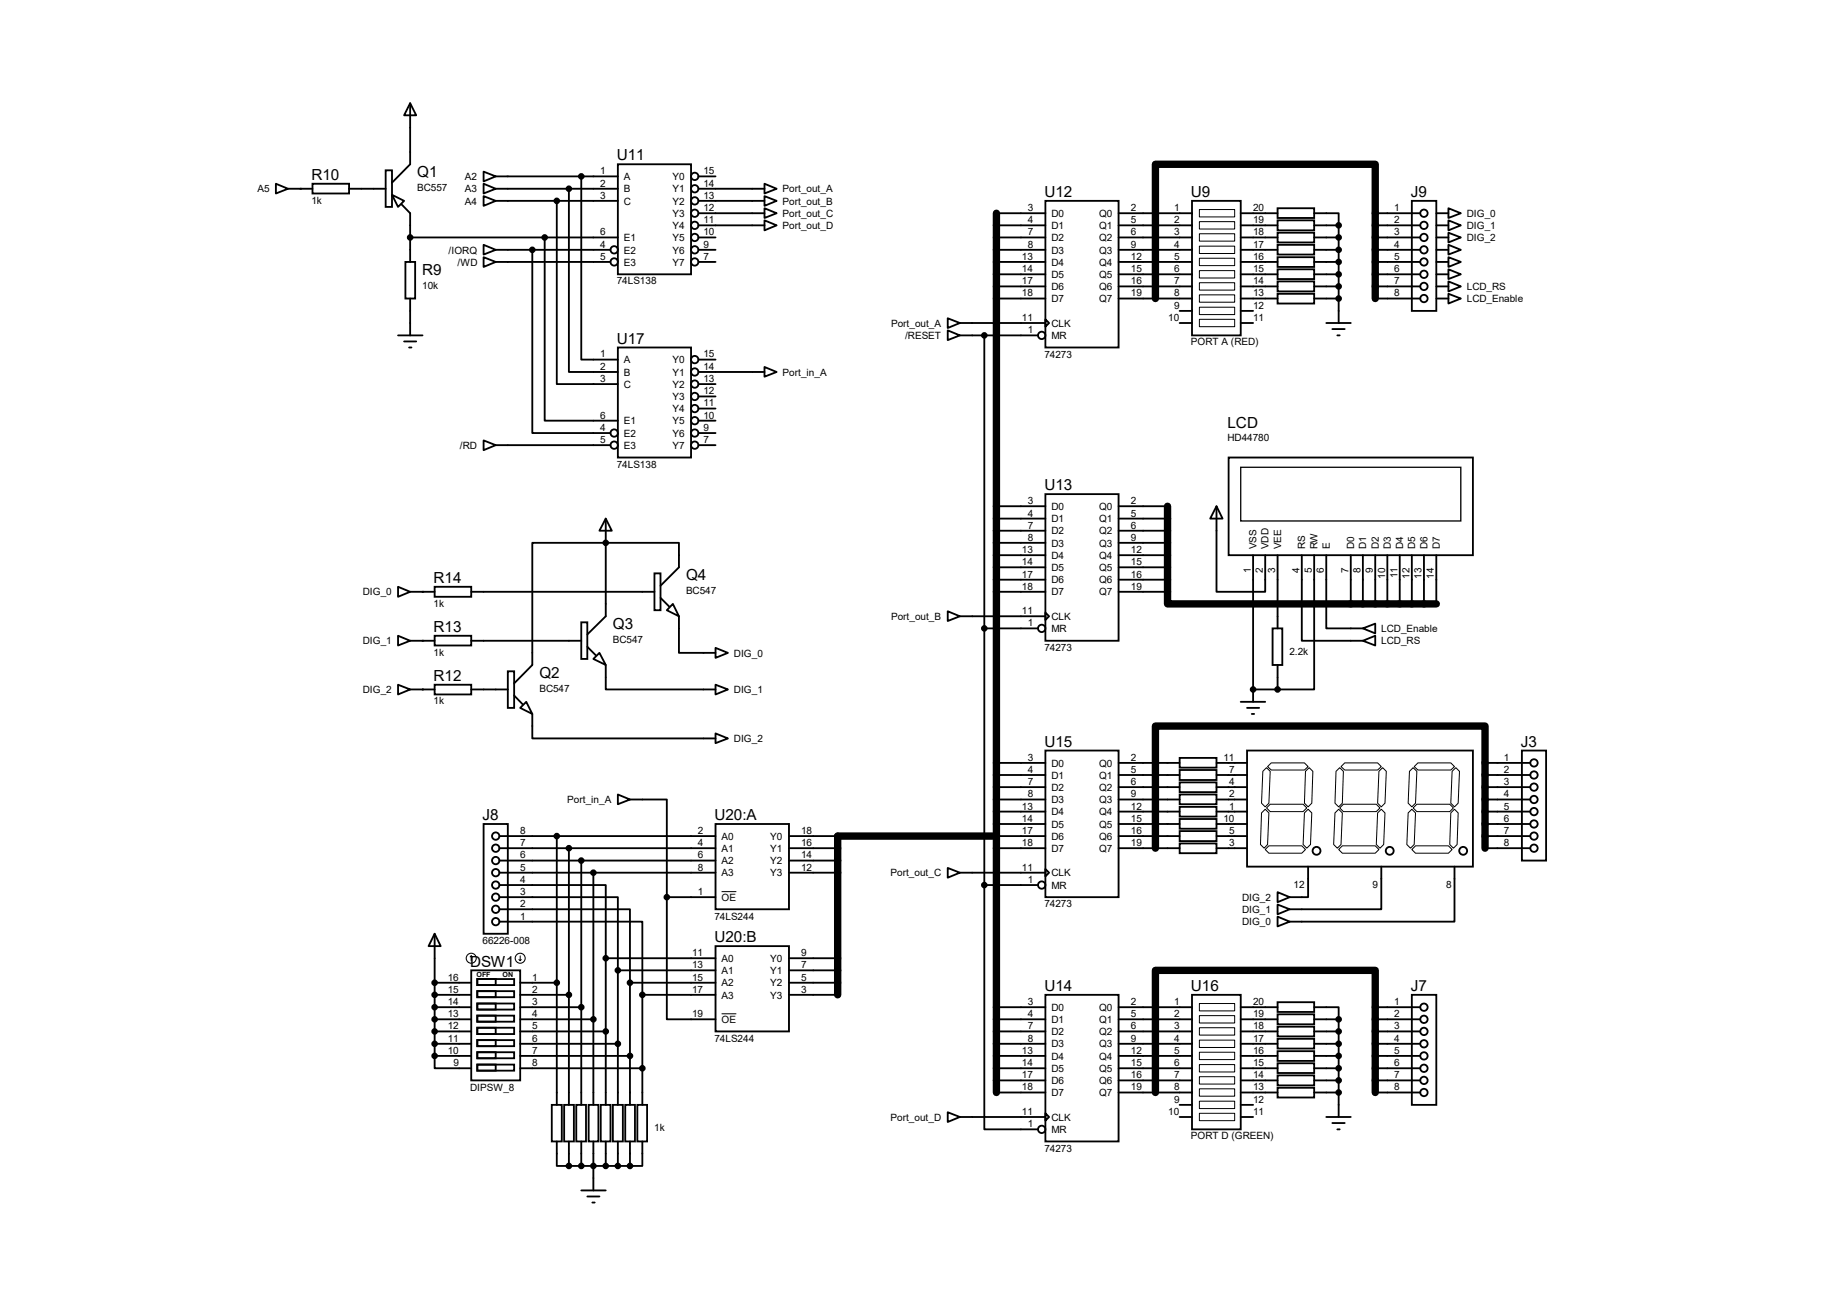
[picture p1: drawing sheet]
<svg xmlns="http://www.w3.org/2000/svg" width="297mm" height="210mm" viewBox="0 0 297 210" stroke-linecap="round" stroke-linejoin="round" font-family="sans-serif">
<path d="M160.2 34.3v141.4M185.8 48v-21.6h35.3v21.6M187.7 81.4v15.7h43.3M160.2 134.5h-25.5v25.5M185.8 136.4v-19.6h53v19.6M185.8 175.7v-19.7h35.3v19.7" fill="none" stroke="#000" stroke-width="1.2"/>
<g fill="none" stroke="#000" stroke-width=".3">
<path d="M66 16.6l.9 1.9h-1.9zM66 16.6v9.8l-3 3M44.4 29.5l1.9 .9-1.9 .7zM46.3 30.4h3.9M48.3 30.4h.1M50.2 29.5h5.9v1.6h-5.9zM56.1 30.4h5.9M62 27.4h1v5.9h-1zM63 31.3l2 1-1 1zM64.6 32.9l1.4 1.4v7.8M66 38.2h33.4M77.8 27.6l1.9 .8-1.9 .8z"/>
<path d="M77.8 29.5l1.9 .9-1.9 .7zM77.8 31.5l1.9 .8-1.9 .8zM77.8 39.4l1.9 .8-1.9 .7zM79.7 28.4h19.7M79.7 30.4h19.7M79.7 32.3h19.7M87.6 38.2v29.4h11.8M89.5 32.3v29.5h9.9M91.5 30.4v29.4h7.9M93.5 28.4v29.4h5.9M99.4 26.4h11.7v17.7h-11.7zM112.3 28.4h2.8"/>
<path d="M112.3 30.4h10.6M112.3 32.3h10.6M112.3 34.3h10.6M112.3 36.2h10.6M112.3 38.2h2.8M122.9 29.5l2 .9-2 .7zM122.9 31.5l2 .8-2 .8zM122.9 33.5l2 .8-2 .8zM122.9 35.4l2 .8-2 .8zM160.2 34.3h7.9M160.2 36.2h7.9M160.2 38.2h7.9"/>
<path d="M168.1 32.3h11.8v23.6h-11.8zM179.9 34.3h11.8M179.9 36.2h11.8M179.9 38.2h11.8M191.7 32.3h7.8v21.6h-7.8zM199.5 34.3h5.9M199.5 36.2h5.9M199.5 38.2h5.9M205.4 39.4h5.9v1.5h-5.9zM205.4 37.4h5.9v1.6h-5.9zM205.4 35.4h5.9v1.6h-5.9zM205.4 33.5h5.9v1.6h-5.9z"/>
<path d="M211.3 34.3h4v1.9M211.3 36.2h4M211.3 38.2h4M215.3 36.2v15.7M221.1 34.3h7.3M221.1 36.2h7.3M221.1 38.2h7.3M227 32.3h4v17.7h-4zM231 34.3h1.9M231 36.2h1.9M231 38.2h1.9M232.9 33.5l2 .8-2 .8z"/>
<path d="M232.9 35.4l2 .8-2 .8zM232.9 37.4l2 .8-2 .8zM232.9 39.4l2 .8-2 .7zM64 53.9h3.9M65 54.9h1.9M65.2 42.1h1.6v5.9h-1.6zM65.8 55.9h.4M66 48v5.9M77.8 41.4l1.9 .7-1.9 .8zM79.7 42.1h18.5M79.7 40.2h18.5M85.6 40.2v29.4h12.6"/>
<path d="M99.4 55.9h11.7v17.7h-11.7zM112.3 42.1h2.8M112.3 59.8h10.6M112.3 40.2h2.8M112.3 57.8h2.8M122.9 59l2 .8-2 .8zM152.4 53.1l1.9 .8-1.9 .8zM152.4 51.2l1.9 .7-1.9 .8zM154.3 53.9h12.6M154.3 51.9h13.8M158.3 53.9v88.4M160.2 42.1h7.9"/>
<path d="M160.2 40.2h7.9M160.2 44.1h7.9M160.2 46.1h7.9M160.2 48h7.9M168.1 51.4l.6 .5-.6 .6zM179.9 42.1h11.8M179.9 40.2h11.8M179.9 44.1h11.8M179.9 46.1h11.8M179.9 48h11.8M189.7 51.9h2M189.7 50h2"/>
<path d="M199.5 42.1h5.9M199.5 40.2h5.9M199.5 44.1h5.9M199.5 46.1h5.9M199.5 48h5.9M199.5 51.9h2M199.5 50h2M205.4 47.2h5.9v1.6h-5.9zM205.4 45.3h5.9v1.6h-5.9zM205.4 43.3h5.9v1.6h-5.9zM205.4 41.4h5.9v1.5h-5.9zM211.3 42.1h4"/>
<path d="M211.3 40.2h4M211.3 44.1h4M211.3 46.1h4M211.3 48h4M213.3 51.9h3.9M214.2 52.9h2M215.1 53.9h.3M221.1 42.1h7.3M221.1 40.2h7.3M221.1 44.1h7.3M221.1 46.1h7.3M221.1 48h7.3"/>
<path d="M231 42.1h1.9M231 40.2h1.9M231 44.1h1.9M231 46.1h1.9M231 48h1.9M232.9 43.3l2 .8-2 .8zM232.9 41.4l2 .7-2 .8zM232.9 45.3l2 .8-2 .8zM232.9 47.2l2 .8-2 .8zM77.8 70.8l1.9 .8-1.9 .8zM79.7 71.6h18.5M112.3 71.6h2.8"/>
<path d="M112.3 61.8h2.8M112.3 67.6h2.8M112.3 69.6h2.8M112.3 63.8h2.8M112.3 65.7h2.8M168.1 79.5h11.8v23.5h-11.8zM197.6 73.6h39.3v15.7h-39.3zM64 94.4l2 .8-2 .8zM66 95.2h3.9M67.9 95.2h.1M69.9 94.4h5.9v1.6h-5.9zM75.8 95.2h29.4"/>
<path d="M97.4 83.4l1 1.9h-2zM97.4 87.3h-11.8v19.6l-2.9 3M97.4 87.3h11.8v3.9l-3 3M97.4 87.3h.1M97.4 83.4v15.7l-3 2.9M105.2 92.2h1v5.9h-1zM106.2 96.1l1.4 1.4M108.2 97.1l1 2-2-1zM109.2 99.1v5.9h5.9M152.4 98.3l1.9 .8-1.9 .8zM154.3 99.1h13.8M160.2 81.4h7.9"/>
<path d="M160.2 83.4h7.9M160.2 85.3h7.9M160.2 87.3h7.9M160.2 89.3h7.9M160.2 91.2h7.9M160.2 93.2h7.9M160.2 95.2h7.9M168.1 98.5l.6 .6-.6 .6zM179.9 81.4h7.8M179.9 83.4h7.8M179.9 85.3h7.8M179.9 87.3h7.8"/>
<path d="M179.9 89.3h7.8M179.9 91.2h7.8M179.9 93.2h7.8M179.9 95.2h7.8M195.6 81.4l1 2h-2zM195.6 81.4v13.8h7.9v-5.9M201.5 89.3v23.6M205.4 89.3v11.7M209.3 89.3v13.7h9.9M211.3 89.3v21.6h-5.9M213.3 89.3v11.7h5.9M217.2 89.3v7.8"/>
<path d="M219.2 89.3v7.8M221.1 89.3v7.8M223.1 89.3v7.8M225.1 89.3v7.8M227 89.3v7.8M229 89.3v7.8M231 89.3v7.8M64 102.2l2 .8-2 .8zM64 110.1l2 .8-2 .8zM66 110.9h3.9M66 103h3.9M67.9 103h.1"/>
<path d="M67.9 110.9h.1M69.9 110.1h5.9v1.6h-5.9zM69.9 102.2h5.9v1.6h-5.9zM75.8 110.9h5.9M75.8 103h17.7M81.7 107.9h1v5.9h-1zM82.7 111.8l1.3 1.4M83.7 113.8l.9-.9 1 1.9zM85.6 114.8v3.9h29.5M93.5 100.1h.9v5.9h-.9zM94.4 104l1.4 1.4M96.4 105l1 1.9-2-.9z"/>
<path d="M97.4 106.9v4h17.7M115.1 104.2l2 .8-2 .8zM115.1 110.1l2 .8-2 .8zM115.1 117.9l2 .8-2 .8zM158.3 101h8.6M199.5 112.9h4M200.5 113.8h2M201.3 114.8h.4M201.5 110.9h.1M201.5 110.9h3.9M204.6 101h1.6v5.9h-1.6zM205.4 106.9v4"/>
<path d="M219.2 103l1.9-.8v1.6zM219.2 101l1.9-.7v1.6zM77.8 132.5h3.9v17.7h-3.9zM80.3 134.5h34.8M80.3 136.4h34.8M80.3 138.4h34.8M89.5 134.5v43.2M91.5 136.4v41.3M93.5 138.4v39.3M99.4 127.8l1.9 .8-1.9 .7zM101.3 128.6h5.9v15.7M115.1 132.5h11.8v13.7h-11.8z"/>
<path d="M126.9 134.5h7.8M126.9 136.4h7.8M126.9 138.4h7.8M152.4 139.6l1.9 .7-1.9 .8zM160.2 122.7h7.9M160.2 124.6h7.9M160.2 126.6h7.9M160.2 128.6h7.9M160.2 130.5h7.9M160.2 132.5h7.9M160.2 134.5h7.9M160.2 136.4h7.9"/>
<path d="M168.1 120.7h11.8v23.6h-11.8zM168.1 139.7l.6 .6-.6 .6zM179.9 122.7h9.8M179.9 124.6h9.8M179.9 126.6h9.8M179.9 128.6h9.8M179.9 130.5h9.8M179.9 132.5h9.8M179.9 134.5h9.8M179.9 136.4h9.8M189.7 121.9h5.9v1.5h-5.9zM189.7 123.8h5.9v1.6h-5.9z"/>
<path d="M189.7 125.8h5.9v1.6h-5.9zM189.7 127.8h5.9v1.5h-5.9zM189.7 129.8h5.9v1.5h-5.9zM189.7 131.7h5.9v1.6h-5.9zM189.7 133.6h5.9v1.7h-5.9zM189.7 135.6h5.9v1.6h-5.9zM195.6 122.7h4.9M195.6 124.6h4.9M195.6 126.6h4.9M195.6 128.6h4.9M195.6 130.5h4.9M195.6 132.5h4.9"/>
<path d="M195.6 134.5h4.9M195.6 136.4h4.9M200.5 120.7h36.4v18.7h-36.4zM210.4 139.4v4.9h-3M222.1 139.4v6.8h-14.7M233.9 139.4v8.8h-26.5M238.8 122.7h7.3M238.8 124.6h7.3M238.8 126.6h7.3M238.8 128.6h7.3M238.8 130.5h7.3M238.8 132.5h7.3"/>
<path d="M238.8 134.5h7.3M238.8 136.4h7.3M244.7 120.7h3.9v17.7h-3.9zM69.9 150.2l1 1.9h-2zM69.9 160h5.9M69.9 158h5.9M69.9 150.2v19.6M75.8 156h7.9v17.7h-7.9zM76.8 157.4h5.9v1h-5.9zM76.8 157.4h2.9v1h-2.9zM76.8 159.4h5.9v1h-5.9zM76.8 159.4h2.9v1h-2.9z"/>
<path d="M80.3 142.3h17.1v11.8M80.3 144.3h19.1v11.7M80.3 146.2h21v11.8M80.3 148.2h23v11.8M80.3 140.3h34.8M83.7 160h7.8M83.7 158h5.8M95.4 140.3v37.4M97.4 154.1v23.6M97.4 154.1h17.7M99.4 156h15.7M99.4 156v21.7"/>
<path d="M101.3 158h13.8M101.3 158v19.7M103.3 160h11.8M103.3 160v17.7M107.2 144.3v19.6h7.9M107.2 144.3h7.9M115.1 152.1h11.8v13.8h-11.8zM126.9 140.3h7.8M126.9 160h7.8M126.9 154.1h7.8M126.9 156h7.8M126.9 158h7.8"/>
<path d="M154.3 140.3h13.8M158.3 142.3v39.3h8.6M158.3 142.3h8.6M168.1 160h11.8v23.6h-11.8zM191.7 160h7.8v21.6h-7.8zM205.4 143.5l2 .8-2 .8zM205.4 147.4l2 .8-2 .8zM205.4 145.5l2 .7-2 .8zM227 160h4v17.7h-4zM69.9 169.8v2h5.9M69.9 169.8h5.9M69.9 163.9h5.9"/>
<path d="M69.9 165.9h5.9M69.9 167.9h5.9M69.9 162h5.9M76.8 161.4h5.9v.9h-5.9zM76.8 161.4h2.9v.9h-2.9zM76.8 163.3h5.9v1h-5.9zM76.8 163.3h2.9v1h-2.9zM76.8 165.3h5.9v1h-5.9zM76.8 165.3h2.9v1h-2.9zM76.8 167.3h5.9v.9h-5.9zM76.8 167.3h2.9v.9h-2.9zM76.8 169.2h5.9v1h-5.9z"/>
<path d="M76.8 169.2h2.9v1h-2.9zM76.8 171.2h5.9v1h-5.9zM76.8 171.2h2.9v1h-2.9zM83.7 169.8h17.6M83.7 163.9h11.7M83.7 165.9h13.7M83.7 167.9h15.7M83.7 171.8h19.6M83.7 162h9.8M88.7 177.7h1.6v5.9h-1.6zM90.7 177.7h1.6v5.9h-1.6zM92.7 177.7h1.5v5.9h-1.5z"/>
<path d="M94.7 177.7h1.5v5.9h-1.5zM96.6 177.7h1.6v5.9h-1.6zM98.6 177.7h1.6v5.9h-1.6zM100.5 177.7h1.6v5.9h-1.6zM102.5 177.7h1.6v5.9h-1.6zM152.4 178.9l1.9 .7-1.9 .8zM154.3 179.6h13.8M160.2 169.8h7.9M160.2 163.9h7.9M160.2 165.9h7.9M160.2 167.9h7.9M160.2 171.8h7.9"/>
<path d="M160.2 173.7h7.9M160.2 175.7h7.9M160.2 162h7.9M168.1 179l.6 .6-.6 .6zM179.9 169.8h11.8M179.9 163.9h11.8M179.9 165.9h11.8M179.9 167.9h11.8M179.9 171.8h11.8M179.9 173.7h11.8M179.9 175.7h11.8M179.9 162h11.8"/>
<path d="M189.7 179.6h2M189.7 177.7h2M199.5 179.6h2M199.5 169.8h5.9M199.5 163.9h5.9M199.5 165.9h5.9M199.5 167.9h5.9M199.5 171.8h5.9M199.5 173.7h5.9M199.5 175.7h5.9M199.5 162h5.9M199.5 177.7h2"/>
<path d="M205.4 174.9h5.9v1.6h-5.9zM205.4 172.9h5.9v1.6h-5.9zM205.4 171h5.9v1.6h-5.9zM205.4 169h5.9v1.6h-5.9zM205.4 167h5.9v1.6h-5.9zM205.4 165.1h5.9v1.6h-5.9zM205.4 163.1h5.9v1.6h-5.9zM205.4 161.2h5.9v1.5h-5.9zM211.3 162h4v1.9M211.3 169.8h4M211.3 163.9h4M211.3 165.9h4"/>
<path d="M211.3 167.9h4M211.3 171.8h4M211.3 173.7h4M211.3 175.7h4M213.3 179.6h3.9M215.3 163.9v15.7M221.1 169.8h7.3M221.1 163.9h7.3M221.1 165.9h7.3M221.1 167.9h7.3M221.1 171.8h7.3M221.1 173.7h7.3"/>
<path d="M221.1 175.7h7.3M221.1 162h7.3M89.5 183.6v3.9h2M91.5 187.5h9.8M91.5 183.6v3.9M93.5 183.6v3.9M93.5 191.4h3.9M94.4 192.4h2M95.2 193.4h.4M95.4 183.6v7.8M97.4 183.6v3.9M99.4 183.6v3.9"/>
<path d="M101.3 183.6v3.9M103.3 183.6v3.9h-2M214.2 180.6h2M215.1 181.6h.3"/>
<circle cx="111.7" cy="34.3" r=".59"/>
<circle cx="111.7" cy="38.2" r=".59"/>
<circle cx="111.7" cy="28.4" r=".59"/>
<circle cx="111.7" cy="30.4" r=".59"/>
<circle cx="111.7" cy="36.2" r=".59"/>
<circle cx="111.7" cy="32.3" r=".59"/>
<circle cx="229" cy="36.2" r=".59"/>
<circle cx="229" cy="34.3" r=".59"/>
<circle cx="229" cy="38.2" r=".59"/>
<circle cx="98.8" cy="40.2" r=".59"/>
<circle cx="98.8" cy="42.1" r=".59"/>
<circle cx="111.7" cy="40.2" r=".59"/>
<circle cx="111.7" cy="42.1" r=".59"/>
<circle cx="111.7" cy="59.8" r=".59"/>
<circle cx="111.7" cy="57.8" r=".59"/>
<circle cx="167.5" cy="53.9" r=".59"/>
<circle cx="229" cy="42.1" r=".59"/>
<circle cx="229" cy="44.1" r=".59"/>
<circle cx="229" cy="46.1" r=".59"/>
<circle cx="229" cy="40.2" r=".59"/>
<circle cx="229" cy="48" r=".59"/>
<circle cx="98.8" cy="69.6" r=".59"/>
<circle cx="98.8" cy="71.6" r=".59"/>
<circle cx="111.7" cy="67.6" r=".59"/>
<circle cx="111.7" cy="63.8" r=".59"/>
<circle cx="111.7" cy="65.7" r=".59"/>
<circle cx="111.7" cy="71.6" r=".59"/>
<circle cx="111.7" cy="61.8" r=".59"/>
<circle cx="111.7" cy="69.6" r=".59"/>
<circle cx="167.5" cy="101" r=".59"/>
<circle cx="79.7" cy="136.4" r=".59"/>
<circle cx="79.7" cy="138.4" r=".59"/>
<circle cx="79.7" cy="134.5" r=".59"/>
<circle cx="211.7" cy="136.8" r=".64"/>
<circle cx="223.5" cy="136.8" r=".64"/>
<circle cx="235.3" cy="136.8" r=".64"/>
<circle cx="246.7" cy="122.7" r=".59"/>
<circle cx="246.7" cy="136.4" r=".59"/>
<circle cx="246.7" cy="124.6" r=".59"/>
<circle cx="246.7" cy="128.6" r=".59"/>
<circle cx="246.7" cy="132.5" r=".59"/>
<circle cx="246.7" cy="134.5" r=".59"/>
<circle cx="246.7" cy="130.5" r=".59"/>
<circle cx="246.7" cy="126.6" r=".59"/>
<circle cx="79.7" cy="140.3" r=".59"/>
<circle cx="79.7" cy="144.3" r=".59"/>
<circle cx="79.7" cy="142.3" r=".59"/>
<circle cx="79.7" cy="146.2" r=".59"/>
<circle cx="79.7" cy="148.2" r=".59"/>
<circle cx="167.5" cy="142.3" r=".59"/>
<circle cx="229" cy="162" r=".59"/>
<circle cx="229" cy="167.9" r=".59"/>
<circle cx="229" cy="165.9" r=".59"/>
<circle cx="229" cy="163.9" r=".59"/>
<circle cx="229" cy="169.8" r=".59"/>
<circle cx="229" cy="173.7" r=".59"/>
<circle cx="229" cy="175.7" r=".59"/>
<circle cx="229" cy="171.8" r=".59"/>
<circle cx="167.5" cy="181.6" r=".59"/>
</g>
<path d="M199.5 75.1h35.4v8.7h-35.4z" fill="none" stroke="#000" stroke-width=".21"/>
<g fill="none" stroke="#000" stroke-width=".17">
<path d="M75.8 153.7l-.2 .2M75.8 153.7l.2 .2M75.8 153.7v.8M83.4 154.3l.3 .2M83.7 153.7v.8M83.8 154.3l-.1 .2"/>
<circle cx="75.8" cy="154.1" r=".8"/>
<circle cx="83.7" cy="154.1" r=".8"/>
</g>
<g fill="none" stroke="#000" stroke-width=".16">
<path d="M192.9 33.7h5.6v1.2h-5.6zM192.9 35.6h5.6v1.2h-5.6zM192.9 37.6h5.6v1.2h-5.6zM192.9 39.6h5.6v1.2h-5.6zM192.9 41.5h5.6v1.2h-5.6zM192.9 43.5h5.6v1.2h-5.6zM192.9 45.5h5.6v1.2h-5.6zM192.9 47.4h5.6v1.2h-5.6zM192.9 49.4h5.6v1.2h-5.6zM192.9 51.4h5.6v1.1h-5.6zM202.9 130.7l.6-.6 .5 .6-.2 5.1-.5 .6-.6-.6zM203.1 124l.6-.6 .6 .6-.3 5.2-.5 .6-.6-.6z"/>
<path d="M203.5 136.6l.5-.6h5.3l.6 .6-.6 .6h-5.3zM204.3 129.3h5.2l.6 .6-.6 .6h-5.2l-.6-.6zM204.4 122.7h5.4l.6 .6-.6 .5h-5.4l-.6-.5zM209.9 124l.6-.6 .6 .6-.2 5.2-.5 .6-.6-.6zM210.4 130.1l.5 .6-.2 5.1-.6 .6-.6-.6 .3-5.1zM214.7 130.7l.6-.6 .6 .6-.3 5.1-.5 .6-.6-.6zM214.8 124l.6-.6 .6 .6-.1 5.2-.6 .6-.6-.6zM215.3 136.6l.6-.6h5.2l.6 .6-.6 .6h-5.2zM215.6 123.3l.6-.6h5.3l.6 .6-.6 .5h-5.3zM216 129.3h5.3l.6 .6-.6 .6h-5.3l-.6-.6zM221.5 130.7l.6-.6 .6 .6-.2 5.1-.6 .6-.6-.6zM222.3 123.4l.6 .6-.2 5.2-.6 .6-.6-.6 .2-5.2z"/>
<path d="M226.4 130.7l.6-.6 .6 .6-.2 5.1-.6 .6-.6-.6zM226.7 124l.5-.6 .6 .6-.2 5.2-.6 .6-.6-.6zM227 136.6l.6-.6h5.3l.6 .6-.6 .6h-5.3zM227.8 129.3h5.3l.6 .6-.6 .6h-5.3l-.6-.6zM228 122.7h5.3l.6 .6-.6 .5h-5.3l-.6-.5zM233.3 130.7l.6-.6 .6 .6-.2 5.1-.6 .6-.6-.6zM234.1 123.4l.6 .6-.2 5.2-.6 .6-.6-.6 .2-5.2zM116 143.4h2.4M116 163h2.4M192.9 161.4h5.6v1.2h-5.6zM192.9 163.3h5.6v1.2h-5.6zM192.9 165.3h5.6v1.2h-5.6z"/>
<path d="M192.9 167.3h5.6v1.1h-5.6zM192.9 169.2h5.6v1.2h-5.6zM192.9 171.2h5.6v1.2h-5.6zM192.9 173.1h5.6v1.2h-5.6zM192.9 175.1h5.6v1.2h-5.6zM192.9 177.1h5.6v1.2h-5.6zM192.9 179h5.6v1.2h-5.6z"/>
</g>
<g fill="#000" stroke="#000" stroke-width=".3">
<circle cx="66" cy="38.2" r=".38"/>
<circle cx="87.6" cy="38.2" r=".38"/>
<circle cx="89.5" cy="32.3" r=".38"/>
<circle cx="91.5" cy="30.4" r=".38"/>
<circle cx="93.5" cy="28.4" r=".38"/>
<circle cx="215.3" cy="36.2" r=".38"/>
<circle cx="215.3" cy="38.2" r=".38"/>
<circle cx="85.6" cy="40.2" r=".38"/>
<circle cx="158.3" cy="53.9" r=".38"/>
<circle cx="215.3" cy="46.1" r=".38"/>
<circle cx="215.3" cy="40.2" r=".38"/>
<circle cx="215.3" cy="42.1" r=".38"/>
<circle cx="215.3" cy="44.1" r=".38"/>
<circle cx="215.3" cy="48" r=".38"/>
<circle cx="97.4" cy="87.3" r=".38"/>
<circle cx="158.3" cy="101" r=".38"/>
<circle cx="201.5" cy="110.9" r=".38"/>
<circle cx="205.4" cy="110.9" r=".38"/>
<circle cx="89.5" cy="134.5" r=".38"/>
<circle cx="91.5" cy="136.4" r=".38"/>
<circle cx="93.5" cy="138.4" r=".38"/>
<circle cx="69.9" cy="160" r=".38"/>
<circle cx="69.9" cy="158" r=".38"/>
<circle cx="89.5" cy="158" r=".38"/>
<circle cx="91.5" cy="160" r=".38"/>
<circle cx="95.4" cy="140.3" r=".38"/>
<circle cx="97.4" cy="154.1" r=".38"/>
<circle cx="99.4" cy="156" r=".38"/>
<circle cx="101.3" cy="158" r=".38"/>
<circle cx="103.3" cy="160" r=".38"/>
<circle cx="107.2" cy="144.3" r=".38"/>
<circle cx="158.3" cy="142.3" r=".38"/>
<circle cx="69.9" cy="163.9" r=".38"/>
<circle cx="69.9" cy="169.8" r=".38"/>
<circle cx="69.9" cy="165.9" r=".38"/>
<circle cx="69.9" cy="167.9" r=".38"/>
<circle cx="69.9" cy="162" r=".38"/>
<circle cx="93.5" cy="162" r=".38"/>
<circle cx="95.4" cy="163.9" r=".38"/>
<circle cx="97.4" cy="165.9" r=".38"/>
<circle cx="99.4" cy="167.9" r=".38"/>
<circle cx="101.3" cy="169.8" r=".38"/>
<circle cx="103.3" cy="171.8" r=".38"/>
<circle cx="215.3" cy="173.7" r=".38"/>
<circle cx="215.3" cy="169.8" r=".38"/>
<circle cx="215.3" cy="163.9" r=".38"/>
<circle cx="215.3" cy="167.9" r=".38"/>
<circle cx="215.3" cy="171.8" r=".38"/>
<circle cx="215.3" cy="175.7" r=".38"/>
<circle cx="215.3" cy="165.9" r=".38"/>
<circle cx="91.5" cy="187.5" r=".38"/>
<circle cx="93.5" cy="187.5" r=".38"/>
<circle cx="95.4" cy="187.5" r=".38"/>
<circle cx="97.4" cy="187.5" r=".38"/>
<circle cx="99.4" cy="187.5" r=".38"/>
<circle cx="101.3" cy="187.5" r=".38"/>
</g>
<g font-size="2.5">
<text x="50.1" y="29">R10</text>
<text x="67.1" y="28.5">Q1</text>
<text x="99.2" y="25.8">U11</text>
<text x="167.9" y="31.7">U12</text>
<text x="191.5" y="31.7">U9</text>
<text x="226.9" y="31.7">J9</text>
<text x="67.9" y="44.2">R9</text>
<text x="99.2" y="55.2">U17</text>
<text x="197.4" y="68.7">LCD</text>
<text x="167.9" y="78.8">U13</text>
<text x="69.7" y="93.8">R14</text>
<text x="110.3" y="93.3">Q4</text>
<text x="69.7" y="101.6">R13</text>
<text x="98.6" y="101.2">Q3</text>
<text x="69.7" y="109.5">R12</text>
<text x="86.7" y="109.1">Q2</text>
<text x="167.9" y="120.1">U15</text>
<text x="244.6" y="120.1">J3</text>
<text x="77.6" y="131.9">J8</text>
<text x="114.9" y="131.9">U20:A</text>
<text x="75.6" y="155.4">DSW1</text>
<text x="114.9" y="151.5">U20:B</text>
<text x="167.9" y="159.3">U14</text>
<text x="191.5" y="159.3">U16</text>
<text x="226.9" y="159.3">J7</text>
</g>
<g font-size="1.6">
<text x="74.8" y="29">A2</text>
<text x="96.5" y="28">1</text>
<text x="100.3" y="29">A</text>
<text x="108.2" y="29">Y0</text>
<text x="113.1" y="28">15</text>
<text x="41.4" y="30.9">A5</text>
<text x="50.1" y="32.8">1k</text>
<text x="67.1" y="30.7">BC557</text>
<text x="74.8" y="30.9">A3</text>
<text x="74.8" y="32.9">A4</text>
<text x="96.5" y="30">2</text>
<text x="96.5" y="32">3</text>
<text x="100.3" y="30.9">B</text>
<text x="100.3" y="32.9">C</text>
<text x="108.2" y="30.9">Y1</text>
<text x="108.2" y="32.9">Y2</text>
<text x="108.2" y="34.9">Y3</text>
<text x="113.1" y="30">14</text>
<text x="113.1" y="32">13</text>
<text x="113.1" y="34">12</text>
<text x="113.1" y="35.9">11</text>
<text x="125.9" y="30.9">Port_out_A</text>
<text x="125.9" y="32.9">Port_out_B</text>
<text x="125.9" y="34.9">Port_out_C</text>
<text x="165.3" y="34">3</text>
<text x="165.3" y="35.9">4</text>
<text x="169.1" y="34.9">D0</text>
<text x="176.7" y="34.9">Q0</text>
<text x="181.9" y="34">2</text>
<text x="181.9" y="35.9">5</text>
<text x="188.8" y="34">1</text>
<text x="188.8" y="35.9">2</text>
<text x="201.5" y="34">20</text>
<text x="201.5" y="35.9">19</text>
<text x="224.2" y="34">1</text>
<text x="224.2" y="35.9">2</text>
<text x="235.9" y="34.9">DIG_0</text>
<text x="72.1" y="40.8">/IORQ</text>
<text x="96.5" y="37.8">6</text>
<text x="96.5" y="39.8">4</text>
<text x="96.5" y="41.8">5</text>
<text x="100.3" y="38.8">E1</text>
<text x="100.3" y="40.8">E2</text>
<text x="108.2" y="36.8">Y4</text>
<text x="108.2" y="38.8">Y5</text>
<text x="108.2" y="40.8">Y6</text>
<text x="113.1" y="37.8">10</text>
<text x="113.1" y="39.8">9</text>
<text x="113.1" y="41.8">7</text>
<text x="125.9" y="36.8">Port_out_D</text>
<text x="164.3" y="41.8">13</text>
<text x="165.3" y="37.8">7</text>
<text x="165.3" y="39.8">8</text>
<text x="169.1" y="36.8">D1</text>
<text x="169.1" y="38.8">D2</text>
<text x="169.1" y="40.8">D3</text>
<text x="176.7" y="36.8">Q1</text>
<text x="176.7" y="38.8">Q2</text>
<text x="176.7" y="40.8">Q3</text>
<text x="181.9" y="37.8">6</text>
<text x="181.9" y="39.8">9</text>
<text x="181.9" y="41.8">12</text>
<text x="188.8" y="37.8">3</text>
<text x="188.8" y="39.8">4</text>
<text x="188.8" y="41.8">5</text>
<text x="201.5" y="37.8">18</text>
<text x="201.5" y="39.8">17</text>
<text x="201.5" y="41.8">16</text>
<text x="224.2" y="37.8">3</text>
<text x="224.2" y="39.8">4</text>
<text x="224.2" y="41.8">5</text>
<text x="235.9" y="36.8">DIG_1</text>
<text x="235.9" y="38.8">DIG_2</text>
<text x="67.9" y="46.4">10k</text>
<text x="73.6" y="42.7">/WD</text>
<text x="99.2" y="45.7">74LS138</text>
<text x="100.3" y="42.7">E3</text>
<text x="108.2" y="42.7">Y7</text>
<text x="164.3" y="43.8">14</text>
<text x="164.3" y="45.7">17</text>
<text x="164.3" y="47.7">18</text>
<text x="169.1" y="42.7">D4</text>
<text x="169.1" y="44.7">D5</text>
<text x="169.1" y="46.7">D6</text>
<text x="176.7" y="42.7">Q4</text>
<text x="176.7" y="44.7">Q5</text>
<text x="176.7" y="46.7">Q6</text>
<text x="181.9" y="43.8">15</text>
<text x="181.9" y="45.7">16</text>
<text x="181.9" y="47.7">19</text>
<text x="188.8" y="43.8">6</text>
<text x="188.8" y="45.7">7</text>
<text x="188.8" y="47.7">8</text>
<text x="201.5" y="43.8">15</text>
<text x="201.5" y="45.7">14</text>
<text x="201.5" y="47.7">13</text>
<text x="224.2" y="43.8">6</text>
<text x="224.2" y="45.7">7</text>
<text x="224.2" y="47.7">8</text>
<text x="235.9" y="46.7">LCD_RS</text>
<text x="143.3" y="52.5">Port_out_A</text>
<text x="164.3" y="51.6">11</text>
<text x="165.3" y="53.6">1</text>
<text x="169.1" y="48.6">D7</text>
<text x="169.1" y="52.5">CLK</text>
<text x="176.7" y="48.6">Q7</text>
<text x="187.9" y="51.6">10</text>
<text x="188.8" y="49.7">9</text>
<text x="201.5" y="49.7">12</text>
<text x="201.5" y="51.6">11</text>
<text x="235.9" y="48.6">LCD_Enable</text>
<text x="96.5" y="57.5">1</text>
<text x="96.5" y="59.5">2</text>
<text x="100.3" y="58.4">A</text>
<text x="108.2" y="58.4">Y0</text>
<text x="113.1" y="57.5">15</text>
<text x="113.1" y="59.5">14</text>
<text x="145.5" y="54.5">/RESET</text>
<text x="167.9" y="57.5">74273</text>
<text x="169.1" y="54.5">MR</text>
<text x="191.5" y="55.5">PORT A (RED)</text>
<text x="96.5" y="61.4">3</text>
<text x="100.3" y="60.4">B</text>
<text x="100.3" y="62.4">C</text>
<text x="108.2" y="60.4">Y1</text>
<text x="108.2" y="62.4">Y2</text>
<text x="108.2" y="64.3">Y3</text>
<text x="113.1" y="61.4">13</text>
<text x="113.1" y="63.4">12</text>
<text x="113.1" y="65.4">11</text>
<text x="125.9" y="60.4">Port_in_A</text>
<text x="96.5" y="67.3">6</text>
<text x="96.5" y="69.3">4</text>
<text x="96.5" y="71.2">5</text>
<text x="100.3" y="68.2">E1</text>
<text x="100.3" y="70.2">E2</text>
<text x="108.2" y="66.3">Y4</text>
<text x="108.2" y="68.2">Y5</text>
<text x="108.2" y="70.2">Y6</text>
<text x="113.1" y="67.3">10</text>
<text x="113.1" y="69.3">9</text>
<text x="113.1" y="71.2">7</text>
<text x="197.4" y="71">HD44780</text>
<text x="74" y="72.2">/RD</text>
<text x="99.2" y="75.2">74LS138</text>
<text x="100.3" y="72.2">E3</text>
<text x="108.2" y="72.2">Y7</text>
<text x="165.3" y="81.1">3</text>
<text x="165.3" y="83.1">4</text>
<text x="169.1" y="82">D0</text>
<text x="169.1" y="84">D1</text>
<text x="176.7" y="82">Q0</text>
<text x="176.7" y="84">Q1</text>
<text x="181.9" y="81.1">2</text>
<text x="181.9" y="83.1">5</text>
<text x="164.3" y="88.9">13</text>
<text x="165.3" y="85">7</text>
<text x="165.3" y="87">8</text>
<text x="169.1" y="85.9">D2</text>
<text x="169.1" y="87.9">D3</text>
<text x="169.1" y="89.9">D4</text>
<text x="176.7" y="85.9">Q2</text>
<text x="176.7" y="87.9">Q3</text>
<text x="176.7" y="89.9">Q4</text>
<text x="181.9" y="85">6</text>
<text x="181.9" y="87">9</text>
<text x="181.9" y="88.9">12</text>
<text x="202.1" y="88.3" transform="rotate(-90 202.1 88.3)">VSS</text>
<text x="204" y="88.3" transform="rotate(-90 204 88.3)">VDD</text>
<text x="206" y="88.3" transform="rotate(-90 206 88.3)">VEE</text>
<text x="209.9" y="88.3" transform="rotate(-90 209.9 88.3)">RS</text>
<text x="211.9" y="88.3" transform="rotate(-90 211.9 88.3)">RW</text>
<text x="213.8" y="88.3" transform="rotate(-90 213.8 88.3)">E</text>
<text x="217.8" y="88.3" transform="rotate(-90 217.8 88.3)">D0</text>
<text x="219.7" y="88.3" transform="rotate(-90 219.7 88.3)">D1</text>
<text x="221.7" y="88.3" transform="rotate(-90 221.7 88.3)">D2</text>
<text x="223.7" y="88.3" transform="rotate(-90 223.7 88.3)">D3</text>
<text x="225.6" y="88.3" transform="rotate(-90 225.6 88.3)">D4</text>
<text x="227.6" y="88.3" transform="rotate(-90 227.6 88.3)">D5</text>
<text x="229.5" y="88.3" transform="rotate(-90 229.5 88.3)">D6</text>
<text x="231.5" y="88.3" transform="rotate(-90 231.5 88.3)">D7</text>
<text x="58.3" y="95.8">DIG_0</text>
<text x="110.3" y="95.5">BC547</text>
<text x="164.3" y="90.9">14</text>
<text x="164.3" y="92.9">17</text>
<text x="164.3" y="94.8">18</text>
<text x="169.1" y="91.8">D5</text>
<text x="169.1" y="93.8">D6</text>
<text x="169.1" y="95.8">D7</text>
<text x="176.7" y="91.8">Q5</text>
<text x="176.7" y="93.8">Q6</text>
<text x="176.7" y="95.8">Q7</text>
<text x="181.9" y="90.9">15</text>
<text x="181.9" y="92.9">16</text>
<text x="181.9" y="94.8">19</text>
<text x="201.1" y="92.1" transform="rotate(-90 201.1 92.1)">1</text>
<text x="203.1" y="92.1" transform="rotate(-90 203.1 92.1)">2</text>
<text x="205.1" y="92.1" transform="rotate(-90 205.1 92.1)">3</text>
<text x="209" y="92.1" transform="rotate(-90 209 92.1)">4</text>
<text x="211" y="92.1" transform="rotate(-90 211 92.1)">5</text>
<text x="212.9" y="92.1" transform="rotate(-90 212.9 92.1)">6</text>
<text x="216.8" y="92.1" transform="rotate(-90 216.8 92.1)">7</text>
<text x="218.8" y="92.1" transform="rotate(-90 218.8 92.1)">8</text>
<text x="220.8" y="92.1" transform="rotate(-90 220.8 92.1)">9</text>
<text x="222.7" y="93" transform="rotate(-90 222.7 93)">10</text>
<text x="224.7" y="92.9" transform="rotate(-90 224.7 92.9)">11</text>
<text x="226.7" y="93" transform="rotate(-90 226.7 93)">12</text>
<text x="228.6" y="93" transform="rotate(-90 228.6 93)">13</text>
<text x="230.6" y="93" transform="rotate(-90 230.6 93)">14</text>
<text x="69.7" y="97.6">1k</text>
<text x="143.3" y="99.7">Port_out_B</text>
<text x="164.3" y="98.8">11</text>
<text x="165.3" y="100.7">1</text>
<text x="169.1" y="99.7">CLK</text>
<text x="169.1" y="101.6">MR</text>
<text x="222.1" y="101.6">LCD_Enable</text>
<text x="58.3" y="103.6">DIG_1</text>
<text x="69.7" y="105.5">1k</text>
<text x="98.6" y="103.4">BC547</text>
<text x="118" y="105.6">DIG_0</text>
<text x="167.9" y="104.6">74273</text>
<text x="207.3" y="105.3">2.2k</text>
<text x="222.1" y="103.6">LCD_RS</text>
<text x="58.3" y="111.5">DIG_2</text>
<text x="69.7" y="113.3">1k</text>
<text x="86.7" y="111.2">BC547</text>
<text x="118" y="111.5">DIG_1</text>
<text x="118" y="119.3">DIG_2</text>
<text x="165.3" y="122.3">3</text>
<text x="165.3" y="124.3">4</text>
<text x="169.1" y="123.3">D0</text>
<text x="169.1" y="125.2">D1</text>
<text x="176.7" y="123.3">Q0</text>
<text x="176.7" y="125.2">Q1</text>
<text x="181.9" y="122.3">2</text>
<text x="181.9" y="124.3">5</text>
<text x="196.7" y="122.3">11</text>
<text x="197.7" y="124.3">7</text>
<text x="241.9" y="122.3">1</text>
<text x="241.9" y="124.3">2</text>
<text x="91.2" y="129.2">Port_in_A</text>
<text x="164.3" y="130.2">13</text>
<text x="165.3" y="126.2">7</text>
<text x="165.3" y="128.2">8</text>
<text x="169.1" y="127.2">D2</text>
<text x="169.1" y="129.2">D3</text>
<text x="169.1" y="131.1">D4</text>
<text x="176.7" y="127.2">Q2</text>
<text x="176.7" y="129.2">Q3</text>
<text x="176.7" y="131.1">Q4</text>
<text x="181.9" y="126.2">6</text>
<text x="181.9" y="128.2">9</text>
<text x="181.9" y="130.2">12</text>
<text x="197.7" y="126.2">4</text>
<text x="197.7" y="128.2">2</text>
<text x="197.7" y="130.2">1</text>
<text x="241.9" y="126.2">3</text>
<text x="241.9" y="128.2">4</text>
<text x="241.9" y="130.2">5</text>
<text x="83.7" y="136.1">7</text>
<text x="83.7" y="134.1">8</text>
<text x="112.2" y="134.1">2</text>
<text x="112.2" y="136.1">4</text>
<text x="116" y="135">A0</text>
<text x="116" y="137">A1</text>
<text x="123.9" y="135">Y0</text>
<text x="123.9" y="137">Y1</text>
<text x="128.8" y="134.1">18</text>
<text x="128.8" y="136.1">16</text>
<text x="164.3" y="132.2">14</text>
<text x="164.3" y="134.1">17</text>
<text x="164.3" y="136.1">18</text>
<text x="169.1" y="133.1">D5</text>
<text x="169.1" y="135">D6</text>
<text x="169.1" y="137">D7</text>
<text x="176.7" y="133.1">Q5</text>
<text x="176.7" y="135">Q6</text>
<text x="176.7" y="137">Q7</text>
<text x="181.9" y="132.2">15</text>
<text x="181.9" y="134.1">16</text>
<text x="181.9" y="136.1">19</text>
<text x="196.7" y="132.2">10</text>
<text x="197.7" y="134.1">5</text>
<text x="197.7" y="136.1">3</text>
<text x="241.9" y="132.2">6</text>
<text x="241.9" y="134.1">7</text>
<text x="241.9" y="136.1">8</text>
<text x="83.7" y="143.9">3</text>
<text x="83.7" y="142">4</text>
<text x="83.7" y="140">5</text>
<text x="83.7" y="138">6</text>
<text x="112.2" y="138">6</text>
<text x="112.2" y="140">8</text>
<text x="112.2" y="143.9">1</text>
<text x="116" y="139">A2</text>
<text x="116" y="140.9">A3</text>
<text x="123.9" y="139">Y2</text>
<text x="123.9" y="140.9">Y3</text>
<text x="128.8" y="138">14</text>
<text x="128.8" y="140">12</text>
<text x="143.2" y="140.9">Port_out_C</text>
<text x="164.3" y="140">11</text>
<text x="165.3" y="142">1</text>
<text x="169.1" y="140.9">CLK</text>
<text x="169.1" y="142.9">MR</text>
<text x="208" y="142.8">12</text>
<text x="220.7" y="142.8">9</text>
<text x="232.5" y="142.8">8</text>
<text x="83.7" y="147.9">1</text>
<text x="83.7" y="145.9">2</text>
<text x="114.9" y="147.9">74LS244</text>
<text x="116" y="144.9">OE</text>
<text x="167.9" y="145.9">74273</text>
<text x="199.7" y="144.9">DIG_2</text>
<text x="199.7" y="148.8">DIG_0</text>
<text x="199.7" y="146.8">DIG_1</text>
<text x="77.6" y="151.8">66226-008</text>
<text x="111.3" y="153.8">11</text>
<text x="111.3" y="155.7">13</text>
<text x="116" y="154.7">A0</text>
<text x="123.9" y="154.7">Y0</text>
<text x="128.8" y="153.8">9</text>
<text x="128.8" y="155.7">7</text>
<text x="72" y="157.7">16</text>
<text x="72" y="159.6">15</text>
<text x="72" y="161.6">14</text>
<text x="85.6" y="157.7">1</text>
<text x="85.6" y="159.6">2</text>
<text x="85.6" y="161.6">3</text>
<text x="111.3" y="157.7">15</text>
<text x="111.3" y="159.6">17</text>
<text x="116" y="156.6">A1</text>
<text x="116" y="158.6">A2</text>
<text x="116" y="160.6">A3</text>
<text x="123.9" y="156.6">Y1</text>
<text x="123.9" y="158.6">Y2</text>
<text x="123.9" y="160.6">Y3</text>
<text x="128.8" y="157.7">5</text>
<text x="128.8" y="159.6">3</text>
<text x="165.3" y="161.6">3</text>
<text x="181.9" y="161.6">2</text>
<text x="188.8" y="161.6">1</text>
<text x="201.5" y="161.6">20</text>
<text x="224.2" y="161.6">1</text>
<text x="72" y="163.6">13</text>
<text x="72" y="165.5">12</text>
<text x="72" y="167.5">11</text>
<text x="85.6" y="163.6">4</text>
<text x="85.6" y="165.5">5</text>
<text x="85.6" y="167.5">6</text>
<text x="111.3" y="163.6">19</text>
<text x="114.9" y="167.5">74LS244</text>
<text x="116" y="164.5">OE</text>
<text x="165.3" y="163.6">4</text>
<text x="165.3" y="165.5">7</text>
<text x="165.3" y="167.5">8</text>
<text x="169.1" y="162.6">D0</text>
<text x="169.1" y="164.5">D1</text>
<text x="169.1" y="166.5">D2</text>
<text x="176.7" y="162.6">Q0</text>
<text x="176.7" y="164.5">Q1</text>
<text x="176.7" y="166.5">Q2</text>
<text x="181.9" y="163.6">5</text>
<text x="181.9" y="165.5">6</text>
<text x="181.9" y="167.5">9</text>
<text x="188.8" y="163.6">2</text>
<text x="188.8" y="165.5">3</text>
<text x="188.8" y="167.5">4</text>
<text x="201.5" y="163.6">19</text>
<text x="201.5" y="165.5">18</text>
<text x="201.5" y="167.5">17</text>
<text x="224.2" y="163.6">2</text>
<text x="224.2" y="165.5">3</text>
<text x="224.2" y="167.5">4</text>
<text x="72" y="169.5">10</text>
<text x="72.9" y="171.4">9</text>
<text x="85.6" y="169.5">7</text>
<text x="85.6" y="171.4">8</text>
<text x="164.3" y="169.5">13</text>
<text x="164.3" y="171.4">14</text>
<text x="164.3" y="173.4">17</text>
<text x="169.1" y="168.4">D3</text>
<text x="169.1" y="170.4">D4</text>
<text x="169.1" y="172.4">D5</text>
<text x="176.7" y="168.4">Q3</text>
<text x="176.7" y="170.4">Q4</text>
<text x="176.7" y="172.4">Q5</text>
<text x="181.9" y="169.5">12</text>
<text x="181.9" y="171.4">15</text>
<text x="181.9" y="173.4">16</text>
<text x="188.8" y="169.5">5</text>
<text x="188.8" y="171.4">6</text>
<text x="188.8" y="173.4">7</text>
<text x="201.5" y="169.5">16</text>
<text x="201.5" y="171.4">15</text>
<text x="201.5" y="173.4">14</text>
<text x="224.2" y="169.5">5</text>
<text x="224.2" y="171.4">6</text>
<text x="224.2" y="173.4">7</text>
<text x="75.6" y="175.4">DIPSW_8</text>
<text x="164.3" y="175.3">18</text>
<text x="164.3" y="179.3">11</text>
<text x="169.1" y="174.3">D6</text>
<text x="169.1" y="176.3">D7</text>
<text x="176.7" y="174.3">Q6</text>
<text x="176.7" y="176.3">Q7</text>
<text x="181.9" y="175.3">19</text>
<text x="187.9" y="179.3">10</text>
<text x="188.8" y="175.3">8</text>
<text x="188.8" y="177.3">9</text>
<text x="201.5" y="175.3">13</text>
<text x="201.5" y="177.3">12</text>
<text x="201.5" y="179.3">11</text>
<text x="224.2" y="175.3">8</text>
<text x="105.2" y="181.9">1k</text>
<text x="143.2" y="180.2">Port_out_D</text>
<text x="165.3" y="181.3">1</text>
<text x="167.9" y="185.2">74273</text>
<text x="169.1" y="180.2">CLK</text>
<text x="169.1" y="182.2">MR</text>
<text x="191.5" y="183.2">PORT D (GREEN)</text>
</g>
<g font-size="1.1">
<text x="76.6" y="157.1">OFF</text>
<text x="80.8" y="157.1">ON</text>
</g>
</svg>
